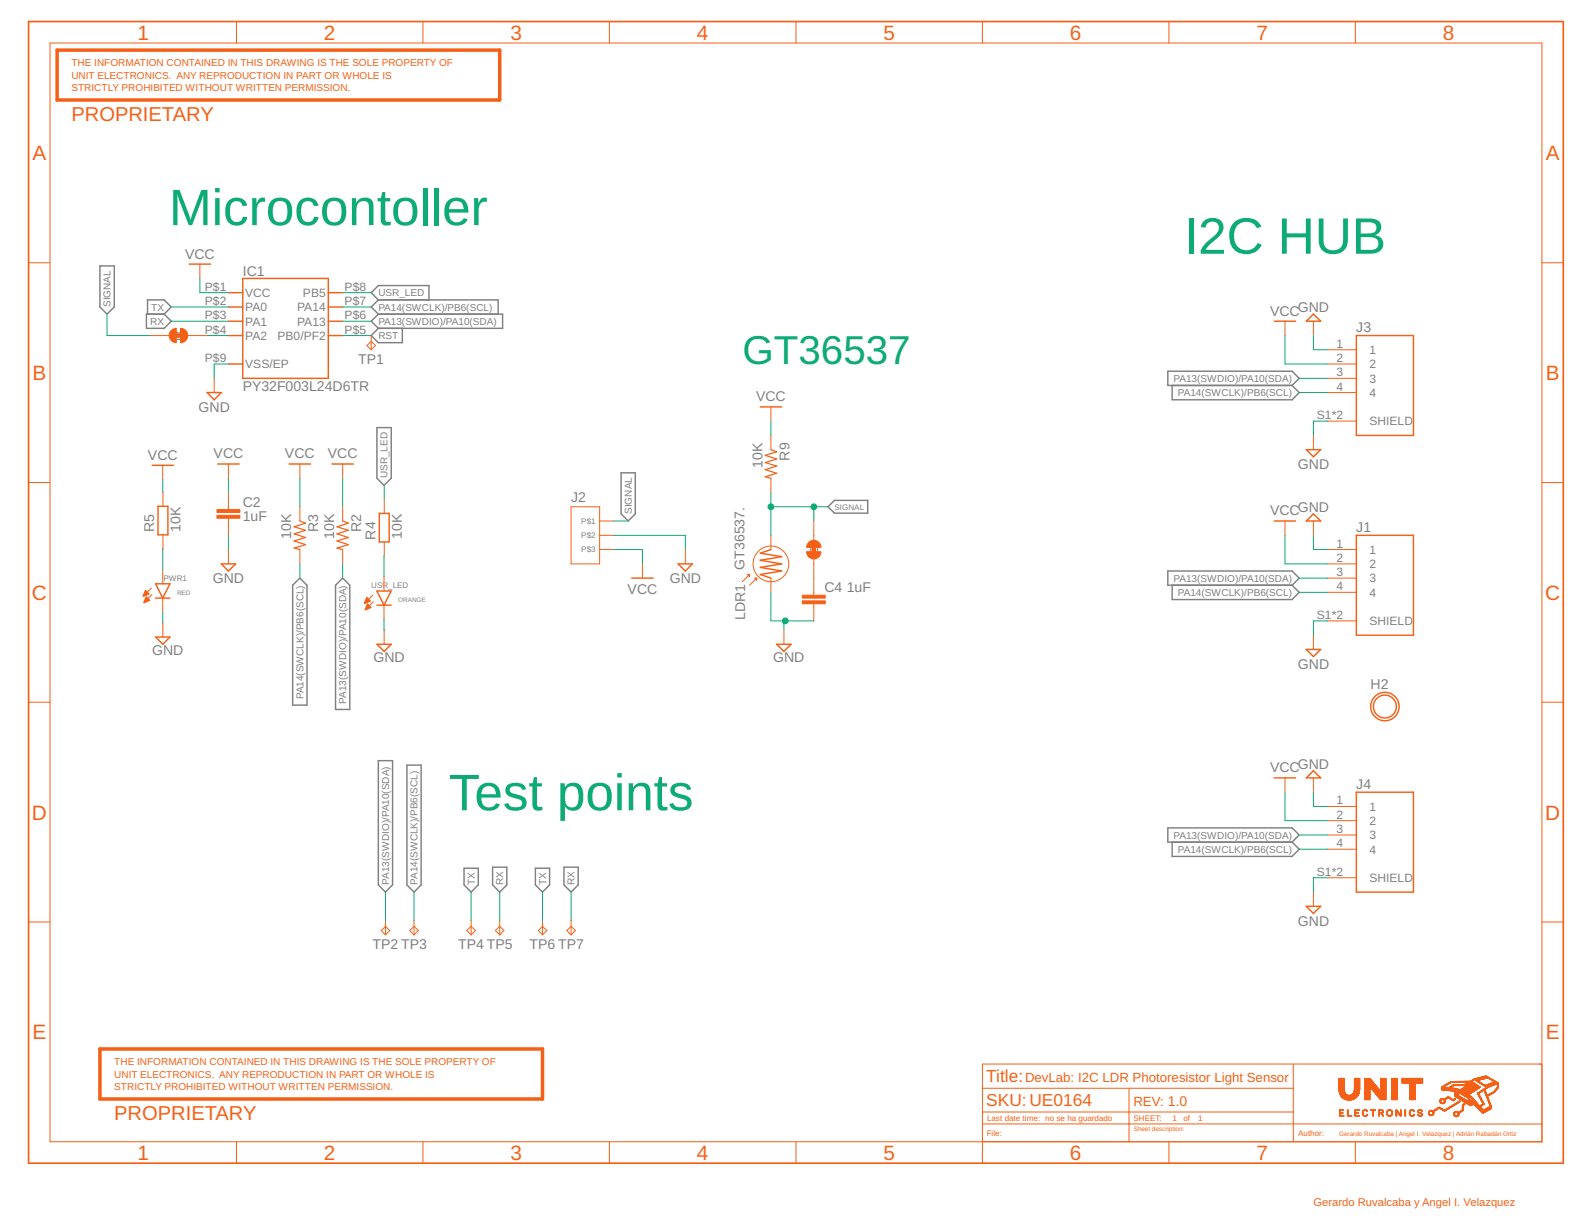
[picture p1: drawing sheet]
<svg xmlns="http://www.w3.org/2000/svg" width="279mm" height="216mm" viewBox="0 0 279 216" stroke-linecap="round" stroke-linejoin="round" font-family="sans-serif">
<g fill="none" stroke="#808080" stroke-width=".25">
<path d="M17.5 46.7h2.6v7.2l-1.3 1.3-1.3-1.3zM25.7 55.2h3.1l1.3 1.2-1.3 1.3h-3.1zM25.9 55.2v-2.5h2.9l1.3 1.2-1.3 1.3M66.4 52.7l-1.2 1.2 1.2 1.3M66.4 52.7h21.1v2.5M66.4 55.2h21.9v2.5h-21.9M66.4 55.2l-1.2 1.2 1.2 1.3M66.4 52.7l-1.2-1.3 1.2-1.2h8.9v2.5M66.4 57.7l-1.2 1.2 1.2 1.3h4.3v-2.5M66.2 75.1h2.5v8.9l-1.3 1.3-1.2-1.3zM205.1 65.2h21.8l1.3 1.3-1.3 1.2h-21.8zM205.8 67.7v2.5h21.1l1.3-1.2-1.3-1.3"/>
<path d="M109.1 83.1h2.5v7.2l-1.3 1.2-1.2-1.2zM145.4 89l1.1-1.1h5.9v2.2h-5.9zM51.4 102.8l1.3-1.2 1.2 1.2v21.1h-2.5zM60.2 101.6l1.2 1.2v21.8h-2.5v-21.8zM205.1 100.3h21.8l1.3 1.3-1.3 1.2h-21.8zM205.8 102.8v2.5h21.1l1.3-1.2-1.3-1.3M66.4 133.6h2.5v21.8l-1.2 1.3-1.3-1.3zM71.5 134.4h2.5v21l-1.3 1.3-1.2-1.3zM81.5 152.5h2.5v2.9l-1.3 1.3-1.2-1.3zM86.5 152.3h2.5v3.1l-1.2 1.3-1.3-1.3zM94 152.5h2.5v2.9l-1.2 1.3-1.3-1.3zM99 152.3h2.5v3.1l-1.2 1.3-1.3-1.3z"/>
<path d="M205.1 145.4h21.8l1.3 1.3-1.3 1.2h-21.8zM205.8 147.9v2.6h21.1l1.3-1.3-1.3-1.3"/>
</g>
<path d="M10 8.8h77.8v8.8h-77.8zM17.5 184.3h77.8v8.8h-77.8z" fill="none" stroke="#f56016" stroke-width=".61"/>
<g fill="none" stroke="#f56016" stroke-width=".25">
<path d="M33.2 46.4h3.8M40.1 51.4h2.5M40.1 53.9h2.5M40.1 56.4h2.5M40.1 58.9h2.5M42.6 48.9h15.1v17.6h-15.1zM57.7 51.4h2.5M57.7 53.9h2.5M57.7 56.4h2.5M57.7 58.9h2.5M223.8 56.4h3.7M230.7 55.2l1.2 1.2h-2.5z"/>
<path d="M238.2 58.9h10v17.6h-10zM36.4 69h2.5l-1.3 1.2zM40.1 63.9h2.5M133.5 71.5h3.8M229.4 79h2.5l-1.2 1.2zM26.7 81.7h3.8M27.7 88.9h1.8v5.1h-1.8zM38.2 81.5h3.8M38.9 99.1h2.5l-1.3 1.2zM50.8 81.5h3.7M58.3 81.5h3.8M66.6 90.2h1.7v5h-1.7z"/>
<path d="M119.1 99.1h2.5l-1.2 1.2zM135.4 96.5l-1.9 .7 3.8 .6-3.8 .6 3.8 .7-3.8 .6 3.8 .6-3.8 .6 1.9 .7M223.8 91.5h3.7M230.7 90.3l1.2 1.2h-2.5zM238.2 94h10v17.6h-10zM27.3 102.6h2.5l-1.2 2.5zM27.3 105.1h2.5M27.3 111.9h2.5l-1.2 1.3zM66.2 103.8h2.5l-1.3 2.5zM66.2 106.3h2.5M66.2 113.2h2.5l-1.2 1.2zM110.9 101.6h3.8"/>
<path d="M136.4 113.2h2.5l-1.2 1.2zM229.4 114.1h2.5l-1.2 1.2zM223.8 136.7h3.7M230.7 135.4l1.2 1.3h-2.5zM238.2 139.2h10v17.5h-10zM229.4 159.2h2.5l-1.2 1.3z"/>
<circle cx="243.2" cy="124.1" r="2.01"/>
<circle cx="243.2" cy="124.1" r="2.5"/>
</g>
<g fill="none" stroke="#f56016" stroke-width=".18">
<path d="M8.8 7.6h262v193h-262zM41.5 3.8v3.8M74.3 3.8v3.8M107 3.8v3.8M139.8 3.8v3.8M172.5 3.8v3.8M205.3 3.8v3.8M238 3.8v3.8M5 46.2h3.8M26.3 58.9h3.4M33 58.9h3.4M35.1 46.4v2.5"/>
<path d="M65.2 58.9v2.5M225.7 56.4v2.5M230.7 56.4v2.5M270.8 46.2h3.7M37.6 66.5v2.5M64.4 60.7l.8-.8 .7 .8-.7 .7zM135.4 71.5v2.5M135.4 76.5v2.5M230.7 76.5v2.5M233.2 61.4h5M233.2 63.9h5M233.2 66.5h5"/>
<path d="M233.2 69h5M233.2 74h5M5 84.8h3.8M28.6 81.7v2.6M28.6 86.4v2.5M28.6 94v2.5M40.1 81.5v2.5M40.1 86.5v3M40.1 91v3M40.1 96.5v2.6M52.7 81.5v2.5M52.7 89v2.5"/>
<path d="M52.7 96.5v2.6M60.2 81.5v2.5M60.2 89v2.5M60.2 96.5v2.6M67.5 87.7v2.5M67.5 95.2v2.5M100.3 89h5v10.1h-5zM105.3 96.5h2.5M105.3 91.5h2.5M105.3 94h2.5M112.8 99.1v2.5M120.4 96.5v2.6"/>
<path d="M135.4 84v2.5M135.4 94v2.5M142.9 91.5v3.4M142.9 98.2v6.4M225.7 91.5v2.5M230.7 91.5v2.5M233.2 96.5h5M233.2 99.1h5M270.8 84.8h3.7M26.6 103.3l-1.4 1.4M26.7 104.4l-1.4 1.4M28.6 100.1v2.5"/>
<path d="M28.6 105.1v2.5M28.6 109.4v2.5M65.4 104.6l-1.3 1.3M65.6 105.7l-1.4 1.4M67.4 101.3v2.5M67.4 106.3v2.5M67.5 110.7v2.5M131.3 100.9h.3v.4zM131.6 100.9l-1.2 1.3M132.5 101.6h.4v.3zM132.9 101.6l-1.3 1.2M135.4 101.6v2.5"/>
<path d="M137.7 110.7v2.5M142.9 106.1v3M230.7 111.6v2.5M233.2 101.6h5M233.2 104.1h5M233.2 109.1h5M5 123.4h3.8M225.7 136.7v2.5M230.7 136.7v2.5M270.8 123.4h3.7M230.7 156.7v2.5M233.2 141.7h5"/>
<path d="M233.2 144.2h5M233.2 146.7h5M233.2 149.2h5M233.2 154.2h5M5 162h3.8M67 163.5l.7-.8 .8 .8-.8 .7zM67.7 161.7v2.5M72 163.5l.7-.8 .8 .8-.8 .7zM72.7 161.7v2.5M82 163.5l.7-.8 .8 .8-.8 .7zM82.7 161.7v2.5M87 163.5l.8-.8 .7 .8-.7 .7z"/>
<path d="M87.8 161.7v2.5M94.5 163.5l.8-.8 .7 .8-.7 .7zM95.3 161.7v2.5M99.5 163.5l.8-.8 .7 .8-.7 .7zM100.3 161.7v2.5M270.8 162h3.7M172.6 191.2h54.5M172.6 197.4l98.2 .1M198.3 191.2v9.4M227.1 187v10.4M227.1 197.5v3M227.1 195.3l-54.5 .1"/>
<path d="M235.1 191.2h1M235.1 191.5h1M235.1 191.4h1M235.1 191.3h1M235.1 191.1h1M235.1 191h1M235.1 190.9h1M235.1 190.8h1M235.1 190.7h1M235.1 190.6h1M235.1 190.5h1M235.1 190.4h1"/>
<path d="M235.1 190.3h1M235.1 190.2h1M235.1 190.1h1M235.1 190h1M235.1 189.9h1M235.1 189.8h1M235.1 189.7h1M235.1 189.6h1M235.1 189.5h1M235.1 189.4h1M235.2 191.7h.9M235.2 191.6h.9"/>
<path d="M235.2 191.5h.9M235.2 191.8h.9M235.2 191.7l.9 .1M235.2 191.9h1M235.2 195.3h.1M235.2 196.1h.8M235.2 196h.8M235.2 195.9h.1M235.2 195.8h.1M235.2 195.7h.1M235.2 195.6h.1M235.2 195.5h.6"/>
<path d="M235.2 195.4h.1M235.2 195.2h.1M235.2 195.1h.1M235.2 195h.8M235.2 191.9l1 .1M235.2 192.1h1.1M235.2 192h1M235.3 192.1h1M235.3 192.2h1M235.3 192.2h1.1M235.3 192.2l1.1 .1M235.4 192.3h1.2"/>
<path d="M235.4 192.3h1.1M235.4 192.4h1.3M235.4 192.4h3.1M235.4 192.5h3.1M235.5 192.5h2.9M235.5 192.6h2.9M235.6 192.6h2.7M235.6 192.7h2.7M235.7 192.8h2.5M235.8 192.8h2.3M235.8 192.9h2.3M235.8 195.5l-.6 .1"/>
<path d="M235.9 192.9h2.1M235.9 193h2.1M236 195.1h-.8M236 193h1.9M236.1 193.1h1.7M236.2 193.1h1.5M236.3 193.2h1.3M236.4 193.2h1M236.6 195.3h.1M236.6 196.1h.8M236.6 196h.8M236.6 195.9h.1"/>
<path d="M236.6 195.8h.1M236.6 195.7h.1M236.6 195.6h.1M236.6 195.5h.1M236.6 195.4h.1M236.6 195.2h.1M236.6 195.1h.1M236.6 195h.1M236.6 193.3h.6M236.8 192.4h.1M237.1 192.4h.1M237.5 192.3h1.1"/>
<path d="M237.6 192.1h1M237.7 192h1M237.7 191.9h1M237.8 191.8h.9M237.8 191.7h.9M237.8 191.6h1M237.8 191.5h1M237.8 191.2h1M237.8 191.4h1M237.8 191.3h1M237.8 191.1h1M237.8 191h1"/>
<path d="M237.8 190.9h1M237.8 190.8h1M237.8 190.7h1M237.8 190.6h1M237.8 190.5h1M237.8 190.4h1M237.8 190.3h1M237.8 190.2h1M237.8 190.1h1M237.8 190h1M237.8 189.9h1M237.8 189.8h1"/>
<path d="M237.8 189.7h1M237.8 189.6h1M237.8 189.5h1M237.8 189.4h1M238 195.3h.1M238 196.1h.7M238 196h.7M238 195.9h.1M238 195.8h.1M238 195.7h.1M238 195.6h.1M238 195.5h.6"/>
<path d="M238 195.4h.1M238 195.2h.1M238 195.1h.1M238 195h.7M238.4 192.6h-2.9M238.5 192.4h-1.4M238.5 192.3h-1.2M238.6 195.5l-.6 .1M238.6 192.3h-1.2M238.6 192.2h-1.1M238.7 192.1h-1.1M238.7 192h-1"/>
<path d="M238.7 195.1h-.7M238.7 191.9l-1 .1M239.2 195.6h.2M239.2 195.5h.2M239.2 195.4h.2M239.3 195.7h.1M239.3 195.6h.1M239.3 195.4h.1M239.3 195.3h.1M239.3 195.8h.1M239.3 195.8l.2 .1M239.4 195.9h.1"/>
<path d="M239.4 195.3h-.1M239.4 195.9l.2 .1M239.4 195.2h-.1M239.5 196h.6M239.5 195.2h-.2M239.5 195h.6M239.5 195.1l-.1 .1M239.5 196h.5M239.5 195.1h-.1M239.6 195h.4M239.6 196.1h.3M239.6 191.2h1"/>
<path d="M239.6 195.1h-.2M239.6 193.2h1M239.6 193.1h1M239.6 193h1M239.6 192.9h1M239.6 192.8h1M239.6 192.7h1M239.6 192.6h1M239.6 192.5h1M239.6 192.4h1M239.6 192.3h1M239.6 192.2h1"/>
<path d="M239.6 192.1h1M239.6 192h1M239.6 191.9h1M239.6 191.8h1M239.6 191.7h1M239.6 191.6h1M239.6 191.5h1M239.6 191.4h1M239.6 191.3h1M239.6 191.1h1M239.6 191h1M239.6 191h2.3"/>
<path d="M239.6 190.9h2.2M239.6 190.8l2.1 .1M239.6 190.8h2.1M239.6 190.7h2M239.6 190.6h2M239.6 190.6h1.9M239.6 190.5h1.9M239.6 190.5h1.8M239.6 190.4l1.8 .1M239.6 190.4h1.8M239.6 190.4h1.7M239.6 190.3h1.7"/>
<path d="M239.6 190.2h1.6M239.6 190.1l1.6 .1M239.6 190.1h1.5M239.6 190h1.5M239.6 189.9h1.4M239.6 189.9h1.3M239.6 189.8h1.3M239.6 189.7l1.2 .1M239.6 189.7h1.2M239.6 189.7h1.1M239.6 189.6h1.1M239.6 189.5h1"/>
<path d="M239.6 189.4l1 .1M239.9 195.1h.2M240 195.1h.1M240 195.1l.2 .1M240 195.2h.2M240.1 195.8h.1M240.1 195.3h.1M240.1 195.7l.1 .1M240.1 195.9l-.2 .1M240.2 195.9h-.2M240.2 195.8l-.1 .1M240.2 195.2h-.1"/>
<path d="M240.6 191h1.3M240.7 195.1h.9M240.7 195h.9M240.7 191.1h1.2M240.7 191.1h1.3M240.7 191.1l1.3 .1M240.8 191.2h1.3M240.9 191.3h1.2M240.9 191.4h1.3M241 191.4h1.2M241 191.5h1.3M241.1 195.3h.1"/>
<path d="M241.1 196.1h.1M241.1 196h.1M241.1 195.9h.1M241.1 195.8h.1M241.1 195.7h.1M241.1 195.6h.1M241.1 195.5h.1M241.1 195.4h.1M241.1 195.2h.1M241.1 195.1h.1M241.1 191.5h1.2M241.1 191.6h1.3"/>
<path d="M241.2 191.6h1.2M241.2 191.7h2.2M241.3 191.7h2.1M241.3 191.8h2.1M241.3 191.9h2.1M241.4 191.9h2M241.4 192h2M241.5 192h1.9M241.5 192.1h1.9M241.6 192.1h1.8M241.6 192.2h1.8M241.7 192.2h1.7"/>
<path d="M241.7 192.3h1.7M241.8 192.4h1.6M241.9 192.5h1.5M241.9 192.6h1.5M242 192.6h1.4M242 192.7h1.4M242.1 192.7h1.3M242.1 192.8h1.3M242.1 195.3h.1M242.1 196.1h.1M242.1 196h.1M242.1 195.9h.1"/>
<path d="M242.1 195.8h.1M242.1 195.7h.1M242.1 195.6h.1M242.1 195.5h.7M242.1 195.5h.1M242.1 195.4h.1M242.1 195.2h.1M242.1 195.1h.1M242.1 195.1h.7M242.1 195h.7M242.1 195h.6M242.2 192.8h1.2"/>
<path d="M242.2 192.9h1.2M242.3 193h1.1M242.4 193.1h1M242.4 193.2h1M242.5 191.2h.9M242.5 191.6h.9M242.5 191.5h.9M242.5 191.4h.9M242.5 191.3h.9M242.5 191.1h.9M242.5 191h.9M242.5 190.9h.9"/>
<path d="M242.5 190.8h.9M242.5 190.7h.9M242.5 190.6h.9M242.5 190.5h.9M242.5 190.4h.9M242.5 190.3h.9M242.5 190.2h.9M242.5 190.1h.9M242.5 190h.9M242.5 189.9h.9M242.5 189.8h.9M242.5 189.7h.9"/>
<path d="M242.5 189.6h.9M242.5 189.5h.9M242.5 189.4h.9M242.6 195.6h.1M242.6 195.7h.1M242.6 195.7h.2M242.6 195h.1M242.7 195.7h.1M242.7 195.8h.1M242.7 195.6h-.6M242.7 195.8l.1 .1M242.7 195.9h.2"/>
<path d="M242.7 195.1h.2M242.8 195.4h.1M242.8 195.9l.1 .1M242.8 195.5l-.7 .1M242.8 195.1h.1M242.8 195.2h.1M242.8 195.3h.1M242.8 196h.1M242.8 196h.2M242.9 196.1h.1M242.9 195.5h-.2M242.9 195.4h-.1"/>
<path d="M243.5 195.6h.1M243.5 195.5h.1M243.5 195.4h.1M243.5 195.7h.1M243.5 195.7l.2 .1M243.6 195.8h.1M243.6 195.8l.1 .1M243.6 195.9h.2M243.6 195.4h-.1M243.6 195.3h-.1M243.6 195.9l.3 .1M243.7 195.3h-.1"/>
<path d="M243.7 195.2h-.1M243.7 196h.6M243.7 195h.6M243.8 196h.5M243.8 195.1l-.2 .1M243.8 195.1h-.2M243.8 195h.4M243.9 196.1h.3M243.9 195.1h-.2M243.9 194.9v.1M244.1 195.1h.3M244.1 194.9v.1"/>
<path d="M244.2 195.1h.2M244.3 195.1h.1M244.3 195.9h.2M244.3 195.2h.2M244.3 195.8h.2M244.4 195.3h.1M244.4 195.9l-.2 .1M244.4 195.7h.1M244.4 195.6h.1M244.4 195.4h.1M244.4 191.2h.9M244.4 195.9h-.1"/>
<path d="M244.4 195.5h.1M244.4 193.2h.9M244.4 193.1h.9M244.4 193h.9M244.4 192.9h.9M244.4 192.8h.9M244.4 192.7h.9M244.4 192.6h.9M244.4 192.5h.9M244.4 192.4h.9M244.4 192.3h.9M244.4 192.2h.9"/>
<path d="M244.4 192.1h.9M244.4 192h.9M244.4 191.9h.9M244.4 191.8h.9M244.4 191.7h.9M244.4 191.6h.9M244.4 191.5h.9M244.4 191.4h.9M244.4 191.3h.9M244.4 191.1h.9M244.4 191h.9M244.4 190.9h.9"/>
<path d="M244.4 190.8h.9M244.4 190.7h.9M244.4 190.6h.9M244.4 190.5h.9M244.4 190.4h.9M244.4 190.3h.9M244.4 190.2h.9M244.4 190.1h.9M244.4 190h.9M244.4 189.9h.9M244.4 189.8h.9M244.4 189.7h.9"/>
<path d="M244.4 189.6h.9M244.4 189.5h.9M244.4 189.4h.9M244.5 195.6h-.1M245.2 195.3h.1M245.2 196.1h.1M245.2 196h.1M245.2 195.9h.1M245.2 195.8h.1M245.2 195.7h.1M245.2 195.6h.1M245.2 195.5h.1"/>
<path d="M245.2 195.4h.1M245.2 195.2h.1M245.2 195.2h.2M245.2 195.1l.2 .1M245.2 195.1h.2M245.2 195h.1M245.3 195.2h.2M245.4 195.3h.1M245.4 195.1h-.2M245.4 195.3h.2M245.4 195.4h.2M245.5 195.4h.1"/>
<path d="M245.5 195.5h.1M245.5 195.5h.2M245.6 195.5l.1 .1M245.6 195.6h.1M245.6 195.7h.2M245.7 195.7h.1M245.7 195.7l.2 .1M245.7 195.8h.2M245.7 195.8l.2 .1M245.8 195.9h.2M245.9 196h.1M245.9 196.1h.1"/>
<path d="M246 195.3h.1M246 195.8h.1M246 195.7h.1M246 195.6h.1M246 195.5h.1M246 195.4h.1M246 195.2h.1M246 195.1h.1M246 195h.1M246.2 190.3h3.6M246.2 190.2h3.6M246.2 190.1h3.6"/>
<path d="M246.2 190h3.6M246.2 189.9h3.6M246.2 189.8h3.6M246.2 189.7h3.6M246.2 189.6h3.6M246.2 189.5h3.6M246.2 189.4h3.6M246.7 195.3h.1M246.7 196h.1M246.7 195.9h.1M246.7 195.8h.1M246.7 195.7h.1"/>
<path d="M246.7 195.6h.1M246.7 195.5h.1M246.7 195.4h.1M246.7 195.2h.1M246.7 195.1h.1M246.7 195h.1M246.8 196.1h.1M247.5 195.7h.1M247.5 195.6h.1M247.5 195.5h.1M247.5 195.4h.1M247.5 195.3h.1"/>
<path d="M247.5 195.8h.2M247.6 191.2h.9M247.6 195.8l.1 .1M247.6 195.2h.1M247.6 193.2h.9M247.6 193.1h.9M247.6 193h.9M247.6 192.9h.9M247.6 192.8h.9M247.6 192.7h.9M247.6 192.6h.9M247.6 192.5h.9"/>
<path d="M247.6 192.4h.9M247.6 192.3h.9M247.6 192.2h.9M247.6 192.1h.9M247.6 192h.9M247.6 191.9h.9M247.6 191.8h.9M247.6 191.7h.9M247.6 191.6h.9M247.6 191.5h.9M247.6 191.4h.9M247.6 191.3h.9"/>
<path d="M247.6 191.1h.9M247.6 191h.9M247.6 190.9h.9M247.6 190.8h.9M247.6 190.7h.9M247.6 190.6h.9M247.6 190.5h.9M247.6 190.4h.9M247.6 190.3h.9M247.6 195.9h.1M247.6 195.3h-.1M247.6 195.9l.2 .1"/>
<path d="M247.7 196h.6M247.7 195.2h-.2M247.7 195h.6M247.7 195.1l-.1 .1M247.8 196h.4M247.8 195.1h-.2M247.8 195h.4M247.8 196.1h.4M247.9 195.1h-.3M247.9 194.9v.1M248.1 194.9v.1M248.1 195.1h.2"/>
<path d="M248.2 195.1h.1M248.2 195.9h.2M248.2 195.1h.2M248.3 195.2h.1M248.3 195.3h.1M248.3 195.9l-.1 .1M248.3 195.7l.1 .1M248.4 195.8l-.1 .1M248.4 195.8h-.1M249 195.8l.1 .1M249 195.8h.1M249 195.9h.1"/>
<path d="M249 195.3h.1M249 195.2h.1M249 195.9l.2 .1M249 195.4h.3M249 195.4h.2M249 195.1h.1M249.1 196h.6M249.1 195.5h.3M249.1 195.2h-.1M249.1 195h.6M249.1 195.5h.5M249.2 196h.5"/>
<path d="M249.2 195.1h-.2M249.2 195h.4M249.2 196.1h.4M249.2 195.5l.5 .1M249.3 195.1h-.2M249.4 195.6h.3M249.5 195.1h.2M249.6 195.6h.2M249.6 195.1h.1M249.6 195.1h.2M249.7 195.7h.1M249.7 195.2h.1"/>
<path d="M249.7 195.8h.1M249.8 195.9l-.2 .1M249.8 195.9h-.1M249.8 195.8l-.1 .1M250.8 195.5h.2M250.9 195.6h.1M250.9 195.5h.1M250.9 195.7h.2M250.9 195.4h.1M250.9 195.7l.2 .1M251 195.8h.2M251 195.8h.7"/>
<path d="M251 195.9h.7M251 195.2h.6M251.1 195.9h.5M251.1 195.3h-.2M251.1 195.1h.5M251.2 195.1h.3M251.2 196h.3M251.2 195.2h-.2M251.2 195.1h.1M251.4 195.1h.1M251.5 195.2h.3M251.5 195.3h.3"/>
<path d="M251.6 195.3h.2M251.6 195.7h.2M251.6 195.6h.2M251.6 195.4h.2M251.7 195.6h.1M251.7 195.5h.1M251.7 195.4h.1M251.7 195.8h-.2M251.8 195.7l-.3 .1M251.9 195h.3M251.9 195.2h-.9M252 195.1l-.3 .1"/>
<path d="M252.1 195.1h-.3M252.3 195h-.4M252.3 194.9h-.3M252.4 194.9h-.3M252.5 194.7h.5M252.5 194.8l-.4 .1M252.5 194.6h.5M252.5 194.8h-.3M252.6 194.6h.3M252.6 194.7l-.3 .1M252.7 194.5h.1M252.7 194.7h-.3"/>
<path d="M252.8 194.7h.3M252.9 194.7l.3 .1M252.9 193.5h.1M252.9 193.4h.1M252.9 193.3h.1M252.9 193.5l.1 .1M252.9 193.6h.2M252.9 193.7h.2M252.9 193.7h.3M253 194.8h.3M253 193.7h.7M253 193.8h.6"/>
<path d="M253 194.8l.4 .1M253 193.1h.6M253.1 193.8h.5M253.1 193h.5M253.1 193.2h-.2M253.1 194.9h.3M253.1 191.2h.2M253.1 191.5h1.5M253.1 191.4h1.2M253.1 191.4h.8M253.1 191.3h.3M253.1 191.3h.2"/>
<path d="M253.1 191.1h.2M253.1 191.1h1.7M253.1 191.1h1.1M253.1 191h.7M253.2 193.9h.3M253.2 194.9h.3M253.2 193h.2M253.2 193.1h-.3M253.2 193.9h.1M253.3 195h.3M253.3 195h.7M253.3 191.5h1.8"/>
<path d="M253.3 191.1l1.9 .1M253.4 195.1h.6M253.4 193.1h.5M253.5 191h-.4M253.5 195.1h.4M253.5 193.2h.3M253.6 195.1h.2M253.6 193.2h.1M253.6 190.9h-.4M253.6 193.3h.2M253.6 190.7h.3M253.6 195.2h.1"/>
<path d="M253.6 190.9h-.3M253.6 193.6h.2M253.6 193.5h.2M253.7 193.5h.1M253.7 193.4h.1M253.7 190.8l-.4 .1M253.7 191.5h.1M253.7 193.7h-.2M253.7 191.2h2.1M253.7 190.8h-.3M253.8 193.6h-.2M253.8 190.8h-.3"/>
<path d="M253.9 191.5l1.6 .1M253.9 193.1h-.9M254 190.7h-.3M254 193l-.3 .1M254 191.2h.1M254 192.8h.6M254.1 193h-.4M254.1 190.6h-.4M254.1 195h-.4M254.1 192.8h.5M254.1 190.6h-.3M254.1 194.9h-.3"/>
<path d="M254.2 192.9l-.4 .1M254.2 192.7h.3M254.2 192.9h-.3M254.2 191.6h1.4M254.2 190.5h-.3M254.2 194.9h-.3M254.2 192.7h.2M254.3 192.8l-.3 .1M254.3 192.7h.1M254.3 190.5h-.3M254.3 194.8l-.3 .1M254.4 190.4l-.4 .1"/>
<path d="M254.4 194.8h-.4M254.4 192.8l.3 .1M254.4 190.4h-.3M254.4 192.9h.3M254.4 191.2l1.5 .1M254.5 194.7l-.4 .1M254.5 192.9l.3 .1M254.5 190.4h-.3M254.6 194.7h-.4M254.6 190.3h-.3M254.6 193h.3M254.6 194.6l-.3 .1"/>
<path d="M254.7 193l.3 .1M254.7 194.6h-.3M254.7 191.6h.1M254.7 191.6h.9M254.7 190.2h-.3M254.7 193.1h.3M254.7 191.1h-.3M254.8 193.1h.3M254.8 190.2h-.3M254.8 191h-.3M254.8 194.5h-.3M254.9 193.2h.3"/>
<path d="M254.9 190.1l-.4 .1M254.9 194.5h-.3M254.9 191h-.3M254.9 193.2h.5M255 190.9h-.4M255 194.4l-.4 .1M255 191.3h1M255 191.5h.1M255 193.3h.4M255 190.9h-.3M255 194.4h-.3M255.1 191.7h.5"/>
<path d="M255.1 193.3h.2M255.1 190.8l-.3 .1M255.1 194.4h-.3M255.2 190.8h-.4M255.2 194.3h-.4M255.2 193.4h.1M255.2 190.8h-.3M255.2 194.3h-.3M255.2 191.3h.1M255.3 195.7h.1M255.3 195.8h.1M255.3 195.6h.1"/>
<path d="M255.3 195.9l.2 .1M255.3 195.9h.2M255.3 195.5h.2M255.3 194.2h-.3M255.4 196h.2M255.4 193.1h.2M255.4 195.4h.2M255.4 194.2h-.3M255.4 196h.7M255.4 195.4h.7M255.4 193.1h.3M255.4 191.7h.2"/>
<path d="M255.4 196.1h.7M255.4 195.6h-.1M255.4 193h.3M255.4 191.3h.7M255.5 195.3h.5M255.5 194.1l-.4 .1M255.5 191.2h.1M255.5 193.2h-.3M255.5 193h.1M255.5 192.6h.3M255.5 192.5h.2M255.5 192.4h.1"/>
<path d="M255.5 192.3h.1M255.5 192.2h.1M255.5 192.1h.1M255.5 192h.1M255.5 191.9h.1M255.5 191.8h.1M255.5 191.7h.1M255.5 194.1h-.3M255.6 195.5h-.2M255.6 195.3h.3M255.6 193.1h-.3M255.6 196.2h.3"/>
<path d="M255.6 192.6l.3 .1M255.6 194l-.3 .1M255.7 192.7h.3M255.7 194h-.3M255.7 192.7h.4M255.8 194h-.4M255.8 192.8h.3M255.8 191.4h.4M255.8 193.9h-.3M255.9 195.4h.5M255.9 192.8h.3M255.9 192.5h.3"/>
<path d="M255.9 192.4h.2M255.9 192.4h.1M255.9 192.3h.1M255.9 192.2h.1M255.9 192.1h.1M255.9 192h.1M255.9 191.9h.1M255.9 191.9h.5M255.9 191.9h.4M255.9 191.8h.4M255.9 191.7l.3 .1M255.9 191.7h.2"/>
<path d="M255.9 191.7h.1M255.9 191.6h.1M255.9 193.9h-.3M255.9 191.4h.3M255.9 195.5h.5M255.9 192.8l.4 .1M256 191.5h.3M256 193.8h-.4M256 192.6h.3M256 196.1h-.5M256 192.9h.3M256 195.9h.2"/>
<path d="M256 195.5h.2M256 191.5h.4M256 193.8h-.3M256.1 195.8h.1M256.1 195.6h.1M256.1 192.6h.3M256.1 195.7h.1M256.1 192.9l.3 .1M256.1 191.5l.4 .1M256.1 193.7l-.3 .1M256.1 196h-.2M256.1 192.6l.4 .1"/>
<path d="M256.2 191.9l.3 .1M256.2 193.5h.2M256.2 195.9h-.2M256.2 193h.3M256.2 191.6h.3M256.2 193.7h-.3M256.2 192.7h.3M256.2 192h.4M256.3 193l.3 .1M256.3 192.7h.3M256.3 191.6h.3M256.3 195.5h-.3"/>
<path d="M256.3 193.4h.1M256.3 192h.3M256.3 193.6h-.3M256.3 193.1h.3M256.3 192.8h.4M256.3 191.7h.4M256.4 192.1h.3M256.4 193.1h.3M256.4 192.8h.4M256.4 191.7h.4M256.4 193.5l-.3 .1M256.4 192.1h.4"/>
<path d="M256.5 193.2h.3M256.5 191.7l.3 .1M256.5 195.4h-.3M256.5 193.2h.4M256.5 192.8l.3 .1M256.5 192.2h.4M256.5 191.4h.4M256.6 192.9h.3M256.6 192.2h.3M256.6 191.8h.3M256.6 191.5h.3M256.6 195.3h-.3"/>
<path d="M256.6 193.3h.3M256.6 191.3h.7M256.6 192.9l.4 .1M256.7 195.3h-.4M256.7 192.2l.3 .1M256.7 191.5h.3M256.7 193.3h.3M256.7 195.1h.3M256.7 191.9h.3M256.7 191.3h.5M256.7 195.2h-.3M256.7 193h.4"/>
<path d="M256.7 192.3h.4M256.7 193.3l.4 .1M256.8 195h.2M256.8 191.5l.3 .1M256.8 191.3h.4M256.8 191.9h.3M256.8 195.2h-.3M256.8 193l.4 .1M256.8 192.3h.4M256.8 191.6h.4M256.8 194.9h.2M256.8 194.8h.2"/>
<path d="M256.8 194.7h.2M256.8 194.6h.2M256.8 194.5h.2M256.8 194.4h.2M256.8 194.3h.2M256.8 194.2h.2M256.8 193.4h.3M256.8 191.9l.4 .1M256.9 195.1l-.3 .1M256.9 193.1h.3M256.9 192.4h.4M256.9 191.4h-.4"/>
<path d="M256.9 193.4h.3M256.9 192h.4M256.9 191.6h.4M256.9 195.1h-.3M257 193.1h.3M257 193.5h.3M257 191.7h.3M257 191.1h.6M257 192.4h.3M257 192h.3M257 194.2h-.2M257 193.2h.4"/>
<path d="M257 191.4h.4M257 194h.3M257 191.7h.4M257.1 192.5h.3M257.1 192.1h.3M257.1 191.1h.5M257.1 194.1l-.3 .1M257.1 193.2h.4M257.1 193.9h.1M257.1 193.5l.3 .1M257.1 191h.4M257.1 192.1h.4"/>
<path d="M257.1 191.4h.4M257.2 191.2h-.4M257.2 192.5h.3M257.2 191.7l.3 .1M257.2 194.1h-.3M257.2 193.9h.1M257.2 193.3h.3M257.2 191.5h.3M257.2 194l-.3 .1M257.2 193.6h.3M257.2 192.6h.4M257.2 192.2h.4"/>
<path d="M257.2 191.8h.4M257.2 191.1l-.3 .1M257.2 190.7h-2.2M257.3 191.5h.3M257.3 194h-.3M257.3 193.3h.3M257.3 192.6h.3M257.3 192.2h.3M257.3 190.7h-2.3M257.3 193.7h.3M257.3 191.9h.4M257.3 190.9h.7"/>
<path d="M257.3 193.3l.4 .1M257.3 191.5l.4 .1M257.4 192.6l.3 .1M257.4 192.2l.3 .1M257.4 191.1l.3 .1M257.4 190.9h.5M257.4 190.6h-2.3M257.4 190.1h-2.8M257.4 193.7l.3 .1M257.4 193.4h.3M257.4 191.2h.4M257.4 192.7h.4"/>
<path d="M257.4 191.9h.4M257.4 191.6h.4M257.5 192.3h.3M257.5 190.8h.3M257.5 190.6h-2.3M257.5 193.8h.3M257.5 193.4h.3M257.5 192.7h.4M257.5 191.9l.3 .1M257.5 191h-.3M257.5 192.3h.4M257.5 191.6h.3"/>
<path d="M257.5 190.5h-.3M257.5 193.8h.4M257.6 192h.3M257.6 191.2l.3 .1M257.6 190.9h-.3M257.6 193.5h.4M257.6 191.7h.3M257.6 192.8h.3M257.6 192.4h.4M257.6 190.7h.6M257.6 191.3h.4M257.6 190.5h-.3"/>
<path d="M257.6 193.9h.3M257.6 192.8h.4M257.6 191.7h.4M257.7 192h.7M257.7 191.3h.3M257.7 190.4l-.3 .1M257.7 193.9h.3M257.7 193.5h.3M257.7 192.4h.3M257.7 190.6h.4M257.7 192.1h.6M257.7 191.7l.4 .1"/>
<path d="M257.7 190.9h.3M257.7 192.8h.3M257.7 190.4h-.3M257.7 194h.4M257.8 191.4h.3M257.8 192.5h.3M257.8 191h.3M257.8 193.6h.2M257.8 192.9h.2M257.8 192.1h.4M257.8 191.8h.4M257.8 191.4h.4"/>
<path d="M257.8 190.8h-.3M257.8 190.4h-.3M257.8 194h.5M257.9 193.3h.1M257.9 193.2h.1M257.9 193.1h.1M257.9 193h.1M257.9 192.9h.1M257.9 192.5h.3M257.9 191h.3M257.9 193.7h.1M257.9 193.4h.1"/>
<path d="M257.9 192.2h.3M257.9 191.5h.3M257.9 190.3h-.3M257.9 194h.8M257.9 191.9h.7M257.9 192.6h.4M257.9 191.1h.3M257.9 190.5h.7M257.9 190.1h.3M258 192.2h.1M258 191.5h.3M258 190.3h-.4"/>
<path d="M258 194.1h.6M258 191.1h.3M258 190.8h.3M258 192.6h.4M258 191.9h.6M258 190.5h.5M258 190.2h-.3M258 191.5l.4 .1M258 194.1h.5M258.1 191.9h.4M258.1 191.1l.3 .1M258.1 190.8h.3"/>
<path d="M258.1 190.4h.3M258.1 190.2h-.3M258.1 192.6l.3 .1M258.1 191.6h.3M258.1 191.2h.4M258.1 190.8l.4 .1M258.1 190.6h-.3M258.1 194.2h.3M258.2 192.7h.2M258.2 190.1l-.4 .1M258.2 193.3h.2M258.2 193.2h.1"/>
<path d="M258.2 193.1h.1M258.2 190.5h-.3M258.2 194h.1M258.2 193.9h.1M258.2 193.8h.1M258.2 193.7h.1M258.2 193.6h.1M258.2 193.5h.1M258.2 193.5h.4M258.2 193.4h.3M258.2 193.3l.2 .1M258.2 191.6h.3"/>
<path d="M258.2 190.9h.3M258.2 194.2h.1M258.2 192.7h.3M258.2 191.2l.4 .1M258.3 191.7h.6M258.3 190.9h.3M258.3 190.3h.6M258.3 191.3h.3M258.3 190.1h-3.6M258.3 192.8h.2M258.3 191.7h.5M258.3 190.5h.3"/>
<path d="M258.3 192.8h.3M258.3 191h.4M258.3 190.2h.6M258.4 191.3h.3M258.4 192.8l.2 .1M258.4 190.6h.3M258.4 193.5h.2M258.4 190h-3.7M258.4 193.5l.3 .1M258.4 192.9h.2M258.4 192h-.3M258.4 191.4h.4"/>
<path d="M258.4 191h.3M258.4 190.2h.4M258.4 192.9l.3 .1M258.5 190.6h.3M258.5 190.4h-.4M258.5 194h.5M258.5 193.6h.2M258.5 191.1h.3M258.5 190.2h.2M258.5 189.9l-3.1 .1M258.5 193h.2M258.5 191.4h.3"/>
<path d="M258.5 190.3h-.3M258.5 193.7h.2M258.6 193l.2 .1M258.6 191.1h.3M258.6 190.1h.1M258.6 189.9h-.4M258.6 193.9h.4M258.6 193.7h.2M258.6 193.1h.2M258.6 191.5h.6M258.6 190.7h.3M258.6 193.7l.2 .1"/>
<path d="M258.6 191.1l.4 .1M258.6 189.9h-.3M258.6 193.9h.3M258.6 193.8h.2M258.7 193.2h.2M258.7 193.8h.2M258.7 190.8h.3M258.7 190.3h.3M258.7 191.2h.4M258.7 191.5h.4M258.7 189.8h-.3M258.7 193.3h.2"/>
<path d="M258.7 191.8h-.3M258.7 190.4h.4M258.7 194h-.3M258.8 190.8h.3M258.8 189.8h-.4M258.8 193.3h.2M258.8 191.7l-.4 .1M258.8 191.2l.3 .1M258.8 193.3l.2 .1M258.8 190.8l.4 .1M258.8 190.4h.3M258.8 194h.3"/>
<path d="M258.8 189.7l-.3 .1M258.8 193.4h.3M258.9 190.4l.3 .1M258.9 194l.2 .1M258.9 191.3h.6M258.9 193.4h.2M258.9 190.9h.3M258.9 189.7h-.3M258.9 194.1h.2M258.9 193.5h.2M258.9 190.5h.3M259 191.3h.4"/>
<path d="M259 194.1l.2 .1M259 193.5h.2M259 191.6h-.3M259 190.9h.3M259 193.5l.2 .1M259 191.4h.4M259 190.5h.3M259 189.7h-.3M259 194.2h.2M259 191h.4M259 193.6h.2M259.1 191.6h-.4"/>
<path d="M259.1 190.6h.3M259.1 194.2h.2M259.1 193.7h.2M259.1 191h.3M259.1 194.3h.2M259.1 190.6h.4M259.1 194.3h.3M259.1 193.7l.3 .1M259.2 191.1h.3M259.2 189.8h.3M259.2 194.4h.2M259.2 193.8h.2"/>
<path d="M259.2 189.9h.3M259.2 189.6h-.5M259.2 191.1h.6M259.2 190.7h.3M259.2 194.4l.3 .1M259.3 193.9h.2M259.3 190.7h.3M259.3 189.9h.3M259.3 191.4h-.3M259.3 191.1h.4M259.3 194.5h.2M259.3 190.8h.4"/>
<path d="M259.3 194.5h.3M259.3 194h.2M259.4 189.9l.3 .1M259.4 189.6h-.6M259.4 194.6h.2M259.4 194h.2M259.4 190.8h.3M259.4 190h.4M259.4 194.6h.3M259.4 194.1h.3M259.5 192.1h.2M259.5 194.6l.2 .1"/>
<path d="M259.5 190.8l.3 .1M259.5 194.1l.2 .1M259.5 192.2h.2M259.5 194.7h.2M259.5 190.1h.3M259.5 194.2h.2M259.6 192.2l.1 .1M259.6 190.9h.3M259.6 189.5h-.8M259.6 194.7l.2 .1M259.6 194.2h.2M259.6 192.3h.2"/>
<path d="M259.6 192.3h.1M259.6 191.2l-.4 .1M259.6 190.1h.3M259.6 192.4h.2M259.6 194.8h.2M259.6 194.3h.2M259.7 192.4h.1M259.7 190.1l.3 .1M259.7 194.8l.2 .1M259.7 194.3h.4M259.7 191.2h-.4M259.7 192.5h.2"/>
<path d="M259.7 191h.2M259.7 189.8h-.6M259.7 194.4h.4M259.7 189.5h-.7M259.7 192.6h.2M259.7 194.9h.2M259.7 194.4h.3M259.7 190.2h.4M259.7 194.9h.3M259.7 194.4l.3 .1M259.8 192h-.3M259.8 195h.2"/>
<path d="M259.8 192.6l.1 .1M259.8 192.7h.2M259.8 190.2h.3M259.8 194.5h.2M259.8 195h.3M259.8 192.8h.2M259.9 195.1h.2M259.9 192.8h.1M259.9 191.1h-.3M259.9 190.3h.3M259.9 189.7l-.7 .1M259.9 194.6h.2"/>
<path d="M259.9 192.8h.2M259.9 191.8h.3M259.9 194.3h.3M259.9 192.9h.2M259.9 191.9l-.3 .1M259.9 192.9l.2 .1M259.9 191h-.3M259.9 195.1h.3M259.9 193h.2M259.9 191.9h-.2M259.9 189.4l-.7 .1M260 194.7h.2"/>
<path d="M260 195.2h.2M260 193l.2 .1M260 190.4h.3M260 189.7h-.7M260 193.1h.2M260 194.7l.2 .1M260 191.9h-.3M260.1 195.2h.2M260.1 193.2h.1M260.1 194.8h.2M260.1 195.3h.2M260.1 190.4h.3"/>
<path d="M260.1 189.4h-.7M260.1 193.3h.2M260.1 194.8l.2 .1M260.1 195.3h.3M260.1 191.8h-.3M260.1 190.4l.4 .1M260.1 189.7h-.6M260.1 194.9h.2M260.1 193.3l.2 .1M260.2 193.4h.1M260.2 195.4h.6M260.2 194.9h.2"/>
<path d="M260.2 195h.2M260.2 190.5h.3M260.2 193.5h.2M260.2 195.4h.5M260.2 195h.6M260.2 193.5l.2 .1M260.3 195.5h.3M260.3 191.7h-.4M260.3 190.5h.3M260.3 194.2h-.4M260.3 189.2h1M260.3 195.1h.5"/>
<path d="M260.3 191.5h.5M260.3 193.6h.2M260.3 189.3l-.7 .1M260.3 193.7h.2M260.3 191.7h-.3M260.3 190.6h.4M260.3 189.6h-.7M260.3 194.2h-.3M260.3 195.5h.2M260.3 195.1h.3M260.3 193.7l.2 .1M260.4 194h.2"/>
<path d="M260.4 193.8h.1M260.4 195.2h.1M260.4 191.6h-.3M260.4 195.6h.1M260.4 193.8h.2M260.4 189.1h.8M260.4 191.4h.4M260.4 190.6h.4M260.4 194.1l-.3 .1M260.4 193.9h.2M260.4 189.3h-.6M260.5 191.6h-.4"/>
<path d="M260.5 193.9h.1M260.5 189.6h-.7M260.5 191.5l-.3 .1M260.5 190.7h.7M260.5 194.1h-.3M260.5 195.5h-.2M260.6 194l-.3 .1M260.6 190.7h.5M260.6 191.3h.3M260.6 189.1h.5M260.6 191.5h.2M260.6 190.8h.4"/>
<path d="M260.6 194h-.3M260.6 189.3h-.7M260.6 195.1h-.3M260.6 191.6h.2M260.7 191.6h.1M260.7 189.5h-.7M260.7 191.7h.2M260.7 189.4h.9M260.7 191.8h.2M260.7 190.8h.2M260.8 191.9h.1M260.8 189.1h.3"/>
<path d="M260.8 189.2h-.7M260.8 192h.2M260.8 191.4h-.3M260.8 189.5h-.6M260.8 192.1h.2M260.9 192.1h.1M260.9 191.3h-.4M260.9 192.2h.1M260.9 189.3h.6M260.9 195.3h-.4M260.9 195h-.4M260.9 192.2h.2"/>
<path d="M260.9 189h.1M260.9 192.3h.2M261 192.4h.1M261 195.3h-.4M261 192.4h.5M261 191.2l-.3 .1M261 194.9h-.4M261 192.5h.3M261 189.3h.4M261 189.2h.3M261 195.2h-.3M261 192.6h.2"/>
<path d="M261 189.4l-.7 .1M261.1 192.7h.1M261.1 192.6l.1 .1M261.1 194.9h-.4M261.1 191.2h-.3M261.1 192.7h.2M261.1 192.8h.2M261.1 195.2h-.3M261.2 192.9h.1M261.2 192.8l.1 .1M261.2 191.1l-.3 .1M261.2 194.8l-.4 .1"/>
<path d="M261.2 192.9l.2 .1M261.2 193h.2M261.2 189.4h-.7M261.2 195.1l-.3 .1M261.2 191.1h-.3M261.2 194.8h-.3M261.2 193.1h.2M261.3 192.6h-.3M261.3 195.1h-.4M261.3 193.2h.2M261.3 193.2h.1M261.3 191.1h-.3"/>
<path d="M261.3 193.3h.2M261.3 189.4h.3M261.3 191h-.3M261.3 194.7l-.4 .1M261.3 193.4h.2M261.3 193.3l.2 .1M261.4 195.1h-.4M261.4 193.4h.1M261.4 189.4l.4 .1M261.4 193.5h.2M261.4 190.6h-.6M261.4 193.5l.2 .1"/>
<path d="M261.4 195h-.3M261.4 192.5h-.4M261.4 194.7h-.3M261.4 193.6h.2M261.5 191h-.4M261.5 194.5h.4M261.5 193.7h.1M261.5 189.5h.3M261.5 193.7l.2 .1M261.5 195h-.3M261.5 194.6l-.3 .1M261.5 193.8h.2"/>
<path d="M261.6 190.6h-.6M261.6 189.5h.3M261.6 193.9h.1M261.6 190.9h-.4M261.6 194.9h-.4M261.6 194.6h-.4M261.6 194h.2M261.6 194h.1M261.6 192.4h-.4M261.6 194.1h.2M261.6 190.5h-.4M261.6 189.6h.4"/>
<path d="M261.6 194.4h.3M261.7 194.9h-.4M261.7 194.7h.2M261.7 194.2h.1M261.7 192.3h-.4M261.7 190.9h-.5M261.7 194.6h-.4M261.7 194.2h.2M261.7 189.6h.4M261.7 194.4h.2M261.7 194.3h.2M261.7 194.8l-.3 .1"/>
<path d="M261.8 192.3h-.4M261.8 194.6h.1M261.8 190.8l-.5 .1M261.8 190.5h-.5M261.8 189.7h.3M261.8 194.8h-.3M261.8 192.2l-.3 .1M261.9 192h.3M261.9 189.7h.3M261.9 190.8h-.5M261.9 190.4l-.5 .1M261.9 194.8h-.3"/>
<path d="M261.9 194.5h-.5M261.9 192.2h-.3M261.9 194.4l-.4 .1M261.9 189.7l.4 .1M262 192.2h-.4M262 190.8h-.5M262 190.4h-.5M262 189.8h.4M262.1 192.1h-.4M262.1 189.8h.3M262.1 190.7h-.4M262.1 192.1h-.3"/>
<path d="M262.1 190.4h-.5M262.1 189.9h.4M262.2 190.7h-.4M262.2 190.2h.8M262.3 190.3h-.5M262.3 189.9h.3M262.3 192h-.4M262.3 189.9l.4 .1M262.4 191.9l-.4 .1M262.4 190.6h-.5M262.4 191.7h.2M262.4 190.3h-.5"/>
<path d="M262.4 190.1h.5M262.4 190h.4M262.4 191.9h-.3M262.5 191.9h-.3M262.5 190.1h.3M262.5 190.6h-.5M262.5 190.2h-.5M262.5 191.8h-.2M262.5 191.5h.2M262.6 191.7l-.2 .1M262.6 190.4h.5M262.6 190.5h-.5"/>
<path d="M262.6 191.7h-.2M262.6 191.4h.2M262.6 190.2h-.5M262.7 191.6h-.2M262.7 190.3h.4M262.7 191.3h.2M262.7 190.5h-.5M262.7 190.2h.4M262.8 191.5h-.2M262.8 190.3h.3M262.8 190.2h.3M262.8 190.4l-.4 .1"/>
<path d="M262.9 191.4h-.2M262.9 191.3h-.2M262.9 190.4h-.4M262.9 191.1h.2M263 191h.1M263 191.2l-.2 .1M263 190.9h.1M263 190.8h.1M263 190.7h.1M263 190.6h.1M263 190.5h.1M263 190.4h.1"/>
<path d="M263 191.2h-.2M263.1 191.1l-.3 .1M263.1 191.1h-.2M270.8 186.9h-98.3v17.4M41.5 200.6v3.7M74.3 200.6v3.7M107 200.6v3.7M139.8 200.6v3.7M205.3 200.6v3.7M238 200.6v3.7"/>
<circle cx="135.4" cy="99.1" r="3.1"/>
</g>
<g fill="#f56016" stroke="#f56016" stroke-width=".18">
<path d="M38.1 90.5h4v.5h-4z"/>
<path d="M38.1 89.5h4v.5h-4z"/>
<path d="M140.9 105.6h4v.5h-4z"/>
<path d="M140.9 104.6h4v.5h-4z"/>
</g>
<path d="M135.4 79l1 .4-2 .6 2 .6-2 .7 2 .6-2 .6 2 .6-2 .7 1 .2M52.7 91.5l1 .4-2.1 .6 2.1 .7-2.1 .6 2.1 .6-2.1 .6 2.1 .7-2.1 .6 1.1 .2M60.2 91.5l1 .4-2 .6 2 .7-2 .6 2 .6-2 .6 2 .7-2 .6 1 .2" fill="none" stroke="#f56016" stroke-width=".21"/>
<g fill="#f56016" stroke="#f56016" stroke-width=".18">
<path d="M64.4 104.9l.7 .7-1.1 .4z" fill-rule="evenodd"/>
<path d="M64.5 106.1l.7 .6-1 .5-.1-.1z" fill-rule="evenodd"/>
<path d="M25.5 103.7l.7 .6-1 .5-.1-.1z" fill-rule="evenodd"/>
<path d="M25.7 104.8l.6 .7-1 .4-.1-.1z" fill-rule="evenodd"/>
<path d="M31.7 57.7a1.26 1.26 0 0 1 1.3 1.2 1.26 1.26 0 0 1-1.3 1.3z" fill-rule="evenodd"/>
<path d="M30 58.1l.5-.3 .5-.1v2.5a1.26 1.26 0 0 1-1.2-.7 1.26 1.26 0 0 1 .2-1.4z" fill-rule="evenodd"/>
<path d="M142.1 95.2a1.26 1.26 0 0 1 1.3-.2 1.26 1.26 0 0 1 .8 1.2h-2.6l.1-.5z" fill-rule="evenodd"/>
<path d="M141.6 96.9h2.6a1.26 1.26 0 0 1-1.3 1.3 1.26 1.26 0 0 1-1.3-1.3z" fill-rule="evenodd"/>
</g>
<path d="M30.6 58.9h1.6M142.9 95.7v1.6" fill="none" stroke="#f56016" stroke-width=".8"/>
<path d="M5 3.8h269.5v200.5h-269.5z" fill="none" stroke="#f56016" stroke-width=".3"/>
<g fill="none" stroke="#0dab76" stroke-width=".18">
<path d="M18.8 55.2v3.7h7.5M30.1 53.9h10M30.1 56.4h10M35.1 48.9v2.5h5M36.4 58.9h3.7M60.2 51.4h5M60.2 58.9h5M60.2 53.9h5M60.2 56.4h5M225.7 58.9v5h7.5M230.7 58.9v2.5h2.5M40.1 63.9h-2.5v2.6"/>
<path d="M135.4 74v2.5M228.2 69h5M228.2 66.5h5M233.2 74h-2.5v2.5M28.6 84.3v2.1M28.6 96.5v3.6M40.1 84v2.5M40.1 94v2.5M52.7 84v5M52.7 99.1v2.5M60.2 84v5M60.2 99.1v2.5"/>
<path d="M67.5 97.7l-.1 3.6M67.5 85.4v2.3M107.8 96.5h5v2.6M107.8 94h12.6v2.5M107.8 91.5h2.5M135.4 86.5v7.5M135.4 89h10M142.9 89v2.5M225.7 94v5.1h7.5M230.7 94v2.5h2.5M28.6 107.6v1.8M28.6 109.4h.1"/>
<path d="M67.4 108.8l.1 1.9M135.4 104.1v5h7.5M137.7 109.1v1.6M228.2 104.1h5M228.2 101.6h5M233.2 109.1h-2.5v2.5M225.7 139.2v5h7.5M230.7 139.2v2.5h2.5M67.7 156.7v5M72.7 156.7v5M82.7 156.7v5M87.8 156.7v5"/>
<path d="M95.3 156.7v5M100.3 156.7v5M228.2 149.2h5M228.2 146.7h5M233.2 154.2h-2.5v2.5"/>
</g>
<g fill="#0dab76" stroke="#0dab76" stroke-width=".18">
<circle cx="137.9" cy="109.1" r=".51"/>
<circle cx="135.4" cy="89" r=".51"/>
<circle cx="142.9" cy="89" r=".51"/>
</g>
<g font-size="9" fill="#0dab76">
<text x="29.7" y="39.6">Microcontoller</text>
<text x="207.9" y="44.6">I2C HUB</text>
<text x="78.8" y="142.3">Test points</text>
</g>
<text font-size="7.1" fill="#0dab76" x="130.4" y="64">GT36537</text>
<g font-size="3.6" fill="#f56016">
<text x="24.1" y="7">1</text>
<text x="56.9" y="7">2</text>
<text x="89.6" y="7">3</text>
<text x="122.4" y="7">4</text>
<text x="155.1" y="7">5</text>
<text x="187.9" y="7">6</text>
<text x="220.6" y="7">7</text>
<text x="253.4" y="7">8</text>
<text x="5.7" y="28.1">A</text>
<text x="271.5" y="28.1">A</text>
<text x="5.7" y="66.8">B</text>
<text x="271.5" y="66.8">B</text>
<text x="5.6" y="105.4">C</text>
<text x="271.3" y="105.4">C</text>
<text x="5.6" y="144">D</text>
<text x="271.3" y="144">D</text>
<text x="5.7" y="182.6">E</text>
<text x="271.5" y="182.6">E</text>
<text x="24.1" y="203.8">1</text>
<text x="56.9" y="203.8">2</text>
<text x="89.6" y="203.8">3</text>
<text x="122.4" y="203.8">4</text>
<text x="155.1" y="203.8">5</text>
<text x="187.9" y="203.8">6</text>
<text x="220.6" y="203.8">7</text>
<text x="253.4" y="203.8">8</text>
</g>
<g font-size="3.5" fill="#f56016">
<text x="12.5" y="21.3">PROPRIETARY</text>
<text x="20.1" y="196.8">PROPRIETARY</text>
</g>
<g font-size="3" fill="#f56016">
<text x="173.2" y="190.1">Title:</text>
<text x="173.2" y="194.3">SKU:UE0164</text>
</g>
<g font-size="2.5" fill="#808080">
<text x="32.5" y="45.4">VCC</text>
<text x="42.6" y="48.4">IC1</text>
<text x="223" y="55.4">VCC</text>
<text x="227.9" y="54.8">GND</text>
<text x="238.2" y="58.3">J3</text>
<text x="62.9" y="64">TP1</text>
<text x="42.6" y="68.7">PY32F003L24D6TR</text>
<text x="132.8" y="70.5">VCC</text>
<text x="34.9" y="72.3">GND</text>
<text x="26" y="80.8">VCC</text>
<text x="37.5" y="80.5">VCC</text>
<text x="50" y="80.5">VCC</text>
<text x="57.6" y="80.5">VCC</text>
<text x="133.9" y="82.1" transform="rotate(-90 133.9 82.1)">10K</text>
<text x="138.6" y="80.9" transform="rotate(-90 138.6 80.9)">R9</text>
<text x="227.9" y="82.4">GND</text>
<text x="42.6" y="89">C2</text>
<text x="100.3" y="88.3">J2</text>
<text x="227.9" y="89.9">GND</text>
<text x="27.1" y="93.5" transform="rotate(-90 27.1 93.5)">R5</text>
<text x="31.7" y="93.4" transform="rotate(-90 31.7 93.4)">10K</text>
<text x="42.6" y="91.5">1uF</text>
<text x="51.2" y="94.7" transform="rotate(-90 51.2 94.7)">10K</text>
<text x="55.9" y="93.4" transform="rotate(-90 55.9 93.4)">R3</text>
<text x="58.7" y="94.7" transform="rotate(-90 58.7 94.7)">10K</text>
<text x="63.4" y="93.4" transform="rotate(-90 63.4 93.4)">R2</text>
<text x="65.9" y="94.8" transform="rotate(-90 65.9 94.8)">R4</text>
<text x="70.6" y="94.7" transform="rotate(-90 70.6 94.7)">10K</text>
<text x="223" y="90.5">VCC</text>
<text x="238.2" y="93.4">J1</text>
<text x="130.8" y="100.1" transform="rotate(-90 130.8 100.1)">GT36537.</text>
<text x="37.4" y="102.4">GND</text>
<text x="110.2" y="104.3">VCC</text>
<text x="117.6" y="102.4">GND</text>
<text x="144.8" y="104.1">C4</text>
<text x="148.7" y="104.1">1uF</text>
<text x="130.9" y="109" transform="rotate(-90 130.9 109)">LDR1</text>
<text x="26.7" y="115">GND</text>
<text x="65.6" y="116.3">GND</text>
<text x="135.8" y="116.3">GND</text>
<text x="227.9" y="117.5">GND</text>
<text x="240.7" y="121.1">H2</text>
<text x="223" y="135.7">VCC</text>
<text x="227.9" y="135">GND</text>
<text x="238.2" y="138.5">J4</text>
<text x="65.4" y="166.7">TP2 TP3</text>
<text x="80.5" y="166.7">TP4 TP5</text>
<text x="93" y="166.7">TP6 TP7</text>
<text x="227.9" y="162.6">GND</text>
</g>
<g font-size="2.3" fill="#f56016">
<text x="180" y="190.1">DevLab: I2C LDR Photoresistor Light Sensor</text>
<text x="199.1" y="194.2">REV: 1.0</text>
</g>
<g font-size="2.1" fill="#808080">
<text x="36" y="51.1">P$1</text>
<text x="36" y="53.6">P$2</text>
<text x="43.1" y="52.2">VCC</text>
<text x="53.2" y="52.2">PB5</text>
<text x="60.5" y="53.6">P$7</text>
<text x="60.5" y="51.1">P$8</text>
<text x="30.4" y="59.7">21</text>
<text x="36" y="56.1">P$3</text>
<text x="36" y="58.6">P$4</text>
<text x="43.1" y="54.7">PA0</text>
<text x="43.1" y="57.2">PA1</text>
<text x="43.1" y="59.7">PA2</text>
<text x="48.7" y="59.7">PB0/PF2</text>
<text x="52.2" y="57.2">PA13</text>
<text x="52.2" y="54.7">PA14</text>
<text x="60.5" y="56.1">P$6</text>
<text x="60.5" y="58.6">P$5</text>
<text x="36" y="63.6">P$9</text>
<text x="43.1" y="64.7">VSS/EP</text>
<text x="234.7" y="61.1">1</text>
<text x="234.7" y="63.6">2</text>
<text x="240.5" y="62.2">1</text>
<text x="240.5" y="64.7">2</text>
<text x="234.7" y="66.1">3</text>
<text x="234.7" y="68.6">4</text>
<text x="240.5" y="67.2">3</text>
<text x="240.5" y="69.7">4</text>
<text x="231.3" y="73.6">S1*2</text>
<text x="240.5" y="74.7">SHIELD</text>
<text x="143.7" y="97.5" transform="rotate(-90 143.7 97.5)">21</text>
<text x="234.7" y="96.2">1</text>
<text x="234.7" y="98.7">2</text>
<text x="234.7" y="101.2">3</text>
<text x="240.5" y="97.3">1</text>
<text x="240.5" y="99.8">2</text>
<text x="234.7" y="103.7">4</text>
<text x="240.5" y="102.3">3</text>
<text x="240.5" y="104.8">4</text>
<text x="231.3" y="108.7">S1*2</text>
<text x="240.5" y="109.8">SHIELD</text>
<text x="234.7" y="141.3">1</text>
<text x="234.7" y="143.8">2</text>
<text x="240.5" y="142.4">1</text>
<text x="234.7" y="146.3">3</text>
<text x="234.7" y="148.8">4</text>
<text x="240.5" y="144.9">2</text>
<text x="240.5" y="147.4">3</text>
<text x="240.5" y="149.9">4</text>
<text x="231.3" y="153.9">S1*2</text>
<text x="240.5" y="155">SHIELD</text>
</g>
<text font-size="2" fill="#f56016" x="230.7" y="211.9">Gerardo Ruvalcaba y Angel I. Velazquez</text>
<g font-size="1.8" fill="#f56016">
<text x="12.5" y="11.6">THE INFORMATION CONTAINED IN THIS DRAWING IS THE SOLE PROPERTY OF</text>
<text x="12.5" y="13.8">UNIT ELECTRONICS. ANY REPRODUCTION IN PART OR WHOLE IS</text>
<text x="12.5" y="16.1">STRICTLY PROHIBITED WITHOUT WRITTEN PERMISSION.</text>
<text x="20.1" y="187">THE INFORMATION CONTAINED IN THIS DRAWING IS THE SOLE PROPERTY OF</text>
<text x="20.1" y="189.3">UNIT ELECTRONICS. ANY REPRODUCTION IN PART OR WHOLE IS</text>
<text x="20.1" y="191.6">STRICTLY PROHIBITED WITHOUT WRITTEN PERMISSION.</text>
</g>
<g font-size="1.8" fill="#808080">
<text x="19.4" y="53.9" transform="rotate(-90 19.4 53.9)">SIGNAL</text>
<text x="66.4" y="52">USR_LED</text>
<text x="26.4" y="57.1">RX</text>
<text x="26.5" y="54.5">TX</text>
<text x="66.4" y="54.6">PA14(SWCLK)/PB6(SCL)</text>
<text x="66.4" y="57.1">PA13(SWDIO)/PA10(SDA)</text>
<text x="66.4" y="59.6">RST</text>
<text x="206.1" y="67.1">PA13(SWDIO)/PA10(SDA)</text>
<text x="206.9" y="69.6">PA14(SWCLK)/PB6(SCL)</text>
<text x="68.1" y="84" transform="rotate(-90 68.1 84)">USR_LED</text>
<text x="110.9" y="90.3" transform="rotate(-90 110.9 90.3)">SIGNAL</text>
<text x="206.1" y="102.2">PA13(SWDIO)/PA10(SDA)</text>
<text x="206.9" y="104.7">PA14(SWCLK)/PB6(SCL)</text>
<text x="53.3" y="122.9" transform="rotate(-90 53.3 122.9)">PA14(SWCLK)/PB6(SCL)</text>
<text x="60.8" y="123.6" transform="rotate(-90 60.8 123.6)">PA13(SWDIO)/PA10(SDA)</text>
<text x="206.1" y="147.3">PA13(SWDIO)/PA10(SDA)</text>
<text x="206.9" y="149.8">PA14(SWCLK)/PB6(SCL)</text>
<text x="68.3" y="155.5" transform="rotate(-90 68.3 155.5)">PA13(SWDIO)/PA10(SDA)</text>
<text x="73.3" y="155.5" transform="rotate(-90 73.3 155.5)">PA14(SWCLK)/PB6(SCL)</text>
<text x="83.4" y="155.5" transform="rotate(-90 83.4 155.5)">TX</text>
<text x="88.4" y="155.5" transform="rotate(-90 88.4 155.5)">RX</text>
<text x="95.9" y="155.5" transform="rotate(-90 95.9 155.5)">TX</text>
<text x="100.9" y="155.5" transform="rotate(-90 100.9 155.5)">RX</text>
</g>
<g font-size="1.4" fill="#808080">
<text x="146.5" y="89.5">SIGNAL</text>
<text x="102.1" y="92">P$1</text>
<text x="102.1" y="94.5">P$2</text>
<text x="102.1" y="97">P$3</text>
<text x="28.7" y="102.1">PWR1</text>
<text x="65.2" y="103.3">USR_LED</text>
</g>
<g font-size="1.4" fill="#f56016">
<text x="173.3" y="196.9">Last date time: no se ha guardado</text>
<text x="199.1" y="196.9">SHEET:</text>
<text x="205.9" y="196.9">1</text>
<text x="207.8" y="196.9">of</text>
<text x="210.4" y="196.9">1</text>
<text x="173.3" y="199.6">File:</text>
<text x="228" y="199.5">Author:</text>
</g>
<g font-size="1.1" fill="#808080">
<text x="31.1" y="104.6">RED</text>
<text x="69.9" y="105.8">ORANGE</text>
</g>
<g font-size="1.1" fill="#f56016">
<text x="199.1" y="198.7">Sheet description:</text>
<text x="235.2" y="199.6">Gerardo Ruvalcaba | Angel I. Velazquez | Adrián Rabadán Ortiz</text>
</g>
</svg>
